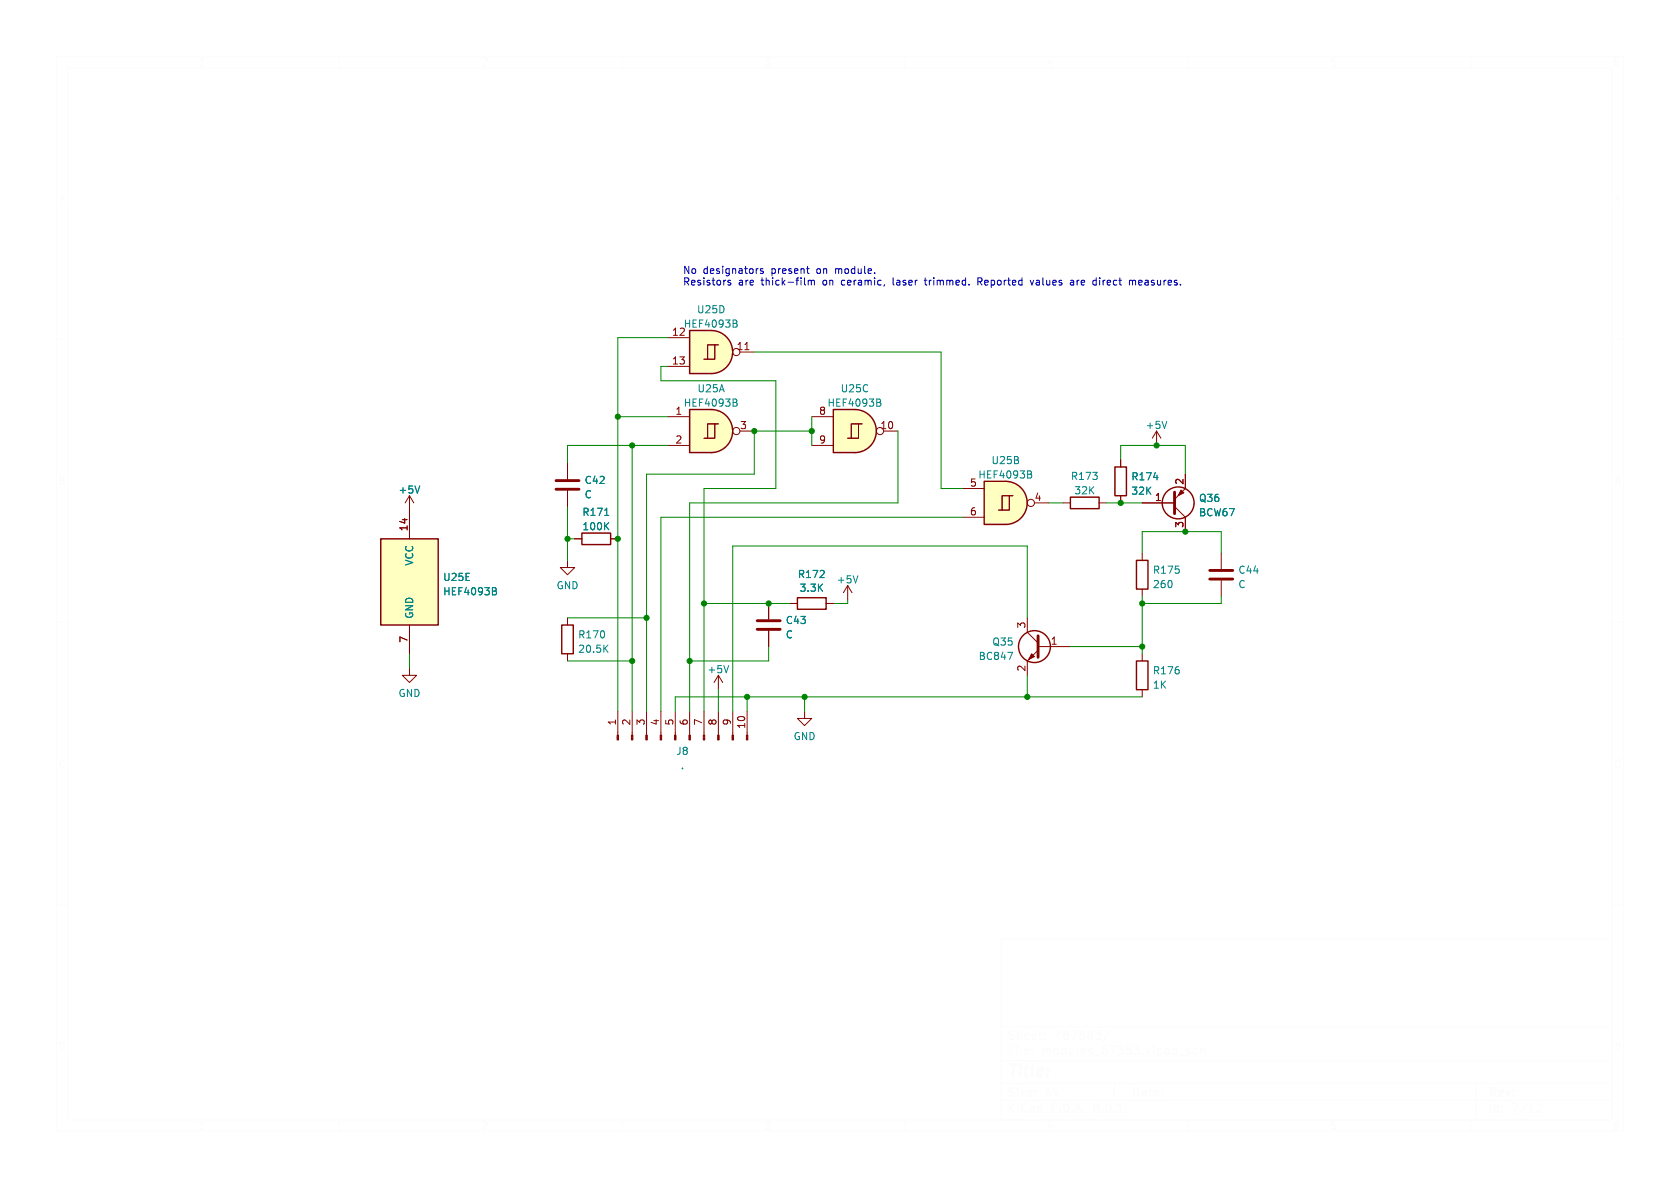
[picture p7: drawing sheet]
<svg xmlns="http://www.w3.org/2000/svg" width="297mm" height="210mm" viewBox="0 0 297 210" stroke-linecap="round" stroke-linejoin="round" font-family="sans-serif">
<g fill="none" stroke="#fcfcfc" stroke-width=".18">
<path d="M10 10h277v190h-277zM12 12h273v186h-273zM35.3 11.6h.8M35.3 10.7l.4-.4v1.3M60 10v2M85.3 10.4l.5-.1 .3 .4-.8 .9h.8M110 10v2M135.3 10.3h.8l-.4 .5 .3 .1v.6l-.2 .1-.5-.1M160 10v2M185.7 10.2l-.4 1h.9M186 10.7v.9M210 10v2"/>
<path d="M236 10.3h-.6l-.1 .6 .2-.1 .5 .1 .1 .1-.1 .5-.2 .1-.5-.1M260 10v2M286 10.3l-.4 .1a.88 .88 0 0 0 0 1.2l.4-.1 .1-.5-.3-.2-.3 .1-.2 .1M10.6 35.6l.4-1.3 .4 1.3M10.7 35.2h.6M285.6 35.6l.4-1.3 .4 1.3M285.7 35.2h.6M10 60h2M285 60h2M10.7 84.3h.4l.2 .2-.2 .4 .2 .1 .1 .3-.2 .3h-.5zM10.7 84.9h.4M285.7 84.3h.4l.2 .2-.2 .4 .2 .1 .1 .3-.2 .3h-.5z"/>
<path d="M285.7 84.9h.4M10 110h2M285 110h2M11.4 134.4a.62 .62 0 0 0-.9 .5 .62 .62 0 0 0 .7 .7l.2-.1M286.4 134.4a.62 .62 0 0 0-.9 .5 .62 .62 0 0 0 .7 .7l.2-.1M10 160h2M285 160h2M177 166h108v32h-108zM10.7 184.3a.66 .66 0 0 1 .7 .6 .66 .66 0 0 1-.7 .7zM35.3 198.7l.4-.4v1.3M35.3 199.6h.8M60 198v2"/>
<path d="M85.3 198.4l.5-.1 .3 .4-.8 .9h.8M110 198v2M135.3 198.3h.8l-.4 .5 .3 .1v.6l-.2 .1-.5-.1M160 198v2M177 194.5h108M177 191.5h108M177 187.5h108M177 181.5h108M178.5 195.1v1.5M178.5 185.6h.5M178.7 195.7l.6 .9M179.2 184.9h-.7v1.5"/>
<path d="M179.2 192.4l-.5-.1-.2 .1v.5l.6 .3 .1 .3-.2 .3-.6-.1M179.2 182.3l-.5-.1-.2 .1v.5l.6 .3 .1 .3-.2 .3-.6-.1M179.3 195.1l-.8 .9M179.7 184.9v.1M179.7 185.4v1M179.9 182.2v1.5M179.9 192.3v.1M179.9 192.8v1M179.9 182.8l.2-.1 .4 .1v.9M180 195.1v.1M180 195.6v1M180.5 192.8h.7l-.7 1h.7"/>
<path d="M180.5 184.9v1.3l.2 .2M181.2 185.9l.7-.1-.1-.3-.4-.1-.2 .2v.7h.6M181.2 183.2l.7-.1-.1-.3-.4-.1-.2 .2v.7h.6M181.5 195.2a.6 .6 0 0 0-.7 0 .6 .6 0 0 0-.2 .8 .56 .56 0 0 0 .3 .5 .56 .56 0 0 0 .6 0M181.7 193.3l.8-.1-.1-.3-.4-.1-.3 .2 .1 .7h.6M182.2 195.7h.5l.1 .9M182.5 183.2l.7-.1-.1-.3-.4-.1-.2 .2v.7h.6M182.5 186.3v.1M182.5 185.5v.1M182.8 196h-.5a.29 .29 0 0 0-.2 .3 .29 .29 0 0 0 .2 .3l.5-.1M183.1 193.7v.1M183.1 192.9v.1"/>
<path d="M183.6 182.7h.6M183.8 182.2v1.3l.4 .2M184.2 195.7l-.5-.1-.2 .3v.4l.1 .2h.6M184.2 195.1v1.5M184.4 185.5l.4-.1 .2 .2M184.4 185.4v1M184.7 183.6v.1M184.7 182.8v.1M184.7 193.8l.5-1.5 .5 1.5M184.9 193.4h.7M185 185.6l.2-.2 .4 .1 .1 .9M185 185.6v.8"/>
<path d="M185.7 198.2l-.4 1h.9M186 198.7v.9M186 195.8h.5M186.4 185.5l.2-.1 .4 .1 .1 .6-.1 .2-.4 .1-.2-.1zM186.5 192.2l-.3 1.1h.9M186.7 195.1h-.7v1.5h.7M186.9 192.8v1M187.4 196.5v.1M187.6 182.1l-1.3 2M188.1 195.1a.76 .76 0 0 1 .9 .7 .76 .76 0 0 1-.9 .8zM188.4 185.5l-.4-.1-.3 .3v.4l.1 .2h.6M188.4 184.9v1.5"/>
<path d="M188.7 182.2a.59 .59 0 0 0-.7 .6v.6l.2 .2 .4 .1 .2-.1 .1-.5-.2-.3h-.4l-.3 .3M189.1 185.4l.1 .9 .3 .1 .2-.1M189.4 182.2h1l-.7 1.5M189.6 196.5v.1M189.7 185.4v1M190.1 196.6l.5-1.5 .5 1.5M190.2 196.2h.8M190.5 184.9v1.3l.2 .2M191.2 185.9l.7-.1-.1-.3-.4-.1-.2 .2v.7h.6M191.6 182.2a.59 .59 0 0 0-.7 .6v.6l.1 .2 .5 .1 .2-.1v-.5l-.1-.3h-.4l-.3 .3M191.6 196.5v.1M192.6 182.8l-.3 .3 .1 .5 .2 .1 .4-.1 .2-.2-.1-.4-.2-.2"/>
<path d="M192.6 182.8l-.3-.2 .3-.4 .4 .1 .2 .2-.3 .3M192.6 182.8h.3M193 185.5l-.3-.1-.2 .2v.2l.5 .2v.3h-.5M193.4 186.5h1.1M193.7 195.7l-.3 .3v.3l.3 .3 .4-.1 .1-.2v-.4l-.2-.2M193.7 195.7l-.3-.2 .3-.4 .4 .1 .1 .2-.2 .3M193.7 195.7h.3M193.7 182.2h.9l-.5 .6 .4 .1v.7l-.2 .1h-.4l-.2-.1M194.9 196.5v.1M195.5 184.9a.59 .59 0 0 0-.7 .6v.6l.2 .2 .4 .1 .2-.1 .1-.5-.2-.3h-.4l-.3 .3M195.7 195.2l.2-.1a.81 .81 0 0 1 .6 .6 .81 .81 0 0 1-.3 .8l-.2 .1a.81 .81 0 0 1-.3-1.4zM196.2 184.9h1l-.7 1.5"/>
<path d="M196.3 182.1l-1.3 2M197 191.5v3M197 196.5v.1M197.6 184.9h.9l-.5 .6 .5 .1v.7l-.3 .1h-.4l-.2-.1M197.7 196.6h.8M197.7 195.5l.4-.4v1.5M199.4 185.5l-.3 .3 .1 .5 .2 .1 .4-.1 .2-.2-.1-.4-.2-.2M199.4 185.5l-.3-.2 .3-.4 .4 .1 .2 .2-.3 .3M199.4 185.5h.3M200.5 192.3a.76 .76 0 0 1 .8 .7 .76 .76 0 0 1-.8 .8zM200.5 184.9h.9l-.5 .6 .4 .1v.7l-.2 .1h-.4l-.2-.1M202 192.9h.5l.1 .9"/>
<path d="M202 186.3v.1M202.6 193.2h-.5a.29 .29 0 0 0-.2 .3 .29 .29 0 0 0 .2 .3l.5-.1M202.7 184.9v1.5M202.9 185.8l.4 .6M203.1 192.8h.6M203.3 192.3v1.3l.4 .2M203.3 185.4l-.6 .6M204 184.9v.1M204 185.4v1M204.1 193.3l.7-.1-.1-.3-.4-.1-.2 .2 .1 .7h.5M205.3 185.5l-.4-.1-.3 .3v.4l.1 .2h.6M205.5 193.7v.1"/>
<path d="M205.5 192.9v.1M206 185.5h.5l.1 .9M206.6 185.8h-.5a.29 .29 0 0 0-.2 .3 .29 .29 0 0 0 .2 .3l.5-.1M208 185.5l-.5-.1-.3 .3v.4l.2 .2h.6M208 184.9v1.5M208.3 186.5h1.2M210 198v2M210.3 185.5l-.3-.1-.3 .2 .1 .2 .5 .2v.3h-.6M211.7 185.5l-.5-.1-.2 .3v.4l.1 .2h.6M212.3 185.5l.2-.1 .4 .1 .1 .9M212.3 184.9v1.5M236 198.3h-.6l-.1 .6 .2-.1 .5 .1 .1 .1-.1 .5-.2 .1-.5-.1"/>
<path d="M260 198v2M261 191.5v6.5M263.5 195.1v1.5M264.8 195.7l-.4-.1-.3 .3v.4l.1 .2h.6M264.8 195.1v1.5M265.5 196.5v.1M265.5 195.7v.1M267.2 195.1h1l-.6 1.5M269.9 195l-1.3 2M270.3 196.6h.9M270.3 195.5l.4-.4v1.5M271.7 195.2l.6-.1 .2 .1 .1 .3-.9 1.1h.9"/>
<path d="M285.7 184.3a.66 .66 0 0 1 .7 .6 .66 .66 0 0 1-.7 .7zM286 198.3l-.4 .1a.88 .88 0 0 0 0 1.2l.4-.1 .1-.5-.3-.2-.3 .1-.2 .1"/>
</g>
<path d="M263.6 193.1l.7-.1 .1-.2-.1-.4-.2-.1h-.5v1.5M263.9 193.1l.5 .7M265 193.3l.7-.2-.1-.2-.4-.1-.2 .2 .1 .7h.5M266.2 192.8l.4 1 .3-1M267.5 193.6v.2M267.5 192.9v.1" fill="none" stroke="#fcfcfc" stroke-width=".3"/>
<g fill="none" stroke="#fcfcfc" stroke-width=".4">
<path d="M178.7 188.2h1.1M179.3 188.2l-.3 2M180.4 188.9l-.1 1.3M180.5 188.2v.2M180.5 188.2l-.1 .1 .1 .1M180.5 188.2l.1 .1-.1 .1M181.1 188.9h.7M181.5 188.2l-.3 1.7 .1 .2 .4 .1M182.6 188.2l-.2 1.7 .2 .3M183.4 189.5l1-.1-.1-.4-.2-.1-.5 .1-.3 .9 .3 .3 .6-.1M185.1 190l.1 .1-.1 .1M185.1 190l-.1 .1 .1 .1"/>
<path d="M185.1 190v.2M185.3 189l-.1 .2M185.3 189v.1l-.1 .1M185.3 189l-.1 .1v.1"/>
</g>
<path d="M200.9 99.1h2v5h-2z" fill="none" stroke="#840000" stroke-width=".25"/>
<path d="M201.9 97.8v1.3M201.9 104.1v1.3" fill="none" stroke="#840000" stroke-width=".18"/>
<path d="M125.7 58.4a3.8 3.8 0 0 1 3.8 3.8 3.8 3.8 0 0 1-3.8 3.8z" fill="#ffffc2" stroke="#ffffc2" stroke-width=".18"/>
<path d="M121.9 58.4h3.8v7.6h-3.8z" fill="#ffffc2"/>
<g fill="none" stroke="#840000" stroke-width=".18">
<path d="M118.1 59.7h3.8M118.1 64.8h3.8M126.4 61h-1.3v2.5M127 61h-.6v2.5h-1.9M130.8 62.2h2.5M131.7 61.8h.7"/>
<circle cx="130.2" cy="62.2" r=".63"/>
</g>
<path d="M121.9 58.4h3.8a3.8 3.8 0 0 1 3.8 3.8 3.8 3.8 0 0 1-3.8 3.8h-3.8z" fill="none" stroke="#840000" stroke-width=".25"/>
<path d="M129.6 56.6l.6 .1 .1 .2-.3 .3M129.6 57.2h.4M130 57.2l.3 .2v.3l-.7 .1" fill="none" stroke="#008484" stroke-width=".18"/>
<path d="M67.3 95.3h10.2v15.2h-10.2z" fill="#ffffc2"/>
<path d="M67.3 95.3h10.2v15.2h-10.2zM102.9 94.2h5v2.1h-5zM99.3 110.5h2v5.1h-2zM200.9 116.8h2v5.1h-2z" fill="none" stroke="#840000" stroke-width=".25"/>
<g fill="none" stroke="#840000" stroke-width=".18">
<path d="M72.4 87.6v7.7M72.4 87.6l-.8 1.3M72.4 87.6l.8 1.3M100.3 99.1v1.2h1.3l-1.3 1.3-1.2-1.3h1.2M100.3 81.9v2.8M100.3 86.7v2.8M101.6 95.3h1.3M107.9 95.3h1.3M215.9 97.8v2.8M72.4 118.1v1.3h1.3l-1.3 1.3-1.3-1.3h1.3M72.4 110.5v5.1M100.3 109.2v1.3"/>
<path d="M100.3 115.6v1.2M201.9 115.6v1.2M215.9 102.6v2.8M201.9 121.9v1.3"/>
</g>
<path d="M74.2 85.9l-.4 1.3M106.9 91.1h.7M107.1 92.9l.5 .8M107.6 92.4l-.7 .7M87.1 103.9l.6 .1v.2l-.2 .3M87.1 104.5h.4M87.5 104.5l.3 .2-.1 .3-.6 .2M106.9 114.6l.6 .7M107.5 114l-.7 .8" fill="none" stroke="#008484" stroke-width=".18"/>
<path d="M98.3 86.5h4.1M98.3 85h4.1M213.9 102.4h4M213.9 100.8h4" fill="none" stroke="#840000" stroke-width=".51"/>
<path d="M151.1 72.4a3.8 3.8 0 0 1 3.8 3.8 3.8 3.8 0 0 1-3.8 3.8z" fill="#ffffc2" stroke="#ffffc2" stroke-width=".18"/>
<path d="M147.3 72.4h3.8v7.6h-3.8z" fill="#ffffc2"/>
<g fill="none" stroke="#840000" stroke-width=".18">
<path d="M143.5 73.7h3.8M143.5 78.7h3.8M151.8 74.9h-1.3v2.6M152.4 74.9h-.6v2.6h-1.9M156.2 76.2h2.5M204.5 76.2l-.8 1.3M204.5 76.2v2.5M204.5 76.2l.7 1.3M188 88.9h1.2M194.3 88.9h1.3M198.1 81.3v1.3M198.1 87.6v1.3"/>
<path d="M201.9 88.9h5.7M207.6 89.5l1.9 1.9v2.6M209.5 83.8v2.6l-1.9 1.9M127 119.4v2.5M127 119.4l-.8 1.3M127 119.4l.8 1.3M135.9 106.7v2.8M135.9 111.5v2.8M139.7 106.7h1.3M146 106.7h1.3M149.9 103.5l-.8 1.3M149.9 103.5v2.5"/>
<path d="M149.9 103.5l.7 1.3M181.6 109.2v2.6l1.9 1.9M183.5 114.9l-1.9 1.9v2.6M183.5 114.3h5.7M109.2 125.7v4.2M111.8 125.7v4.2M114.3 125.7v4.2M116.8 125.7v4.2M119.4 125.7v4.2M121.9 125.7v4.2M124.5 125.7v4.2M127 125.7v4.2"/>
<path d="M129.5 125.7v4.2M132.1 125.7v4.2M142.2 125.7v1.3h1.3l-1.3 1.3-1.2-1.3h1.2"/>
<circle cx="155.6" cy="76.2" r=".63"/>
</g>
<g fill="none" stroke="#840000" stroke-width=".25">
<path d="M147.3 72.4h3.8a3.8 3.8 0 0 1 3.8 3.8 3.8 3.8 0 0 1-3.8 3.8h-3.8zM189.2 87.9h5.1v2h-5.1zM197.1 82.6h2v5h-2zM141 105.7h5v2h-5z"/>
<circle cx="208.3" cy="88.9" r="2.82"/>
<circle cx="182.9" cy="114.3" r="2.82"/>
</g>
<path d="M155 70.5l.6 .2 .1 .2-.3 .2M155 71.1h.4M155.4 71.1l.3 .3v.3l-.7 .1M206.3 74.5l-.4 1.2M203.9 84.4h.8M128.8 117.7l-.4 1.2M151.7 101.8l-.4 1.2M178.2 115.3h.8l-.5 1.3" fill="none" stroke="#008484" stroke-width=".18"/>
<path d="M207.6 87v3.8M133.9 111.3h4M133.9 109.7h4M183.5 112.4v3.8" fill="none" stroke="#840000" stroke-width=".51"/>
<g fill="#840000" stroke="#840000" stroke-width=".18">
<path d="M208.8 86.6l.5 .5-1 .5z"/>
<path d="M182.4 115.6l.5 .5-1 .5z"/>
<path d="M132 129.9h.2v.9h-.2z"/>
<path d="M129.4 129.9h.3v.9h-.3z"/>
<path d="M126.9 129.9h.2v.9h-.2z"/>
<path d="M124.3 129.9h.3v.9h-.3z"/>
<path d="M121.8 129.9h.2v.9h-.2z"/>
<path d="M119.3 129.9h.2v.9h-.2z"/>
<path d="M116.7 129.9h.3v.9h-.3z"/>
<path d="M114.2 129.9h.2v.9h-.2z"/>
<path d="M111.6 129.9h.3v.9h-.3z"/>
<path d="M109.1 129.9h.2v.9h-.2z"/>
</g>
<path d="M177.8 85.1a3.8 3.8 0 0 1 3.8 3.8 3.8 3.8 0 0 1-3.8 3.8z" fill="#ffffc2" stroke="#ffffc2" stroke-width=".18"/>
<path d="M174 85.1h3.8v7.6h-3.8z" fill="#ffffc2"/>
<g fill="none" stroke="#840000" stroke-width=".18">
<path d="M170.2 86.4h3.8M170.2 91.4h3.8M178.4 87.6h-1.2v2.6M179.1 87.6h-.7v2.6h-1.9M182.9 88.9h2.5"/>
<circle cx="182.2" cy="88.9" r=".63"/>
</g>
<path d="M174 85.1h3.8a3.8 3.8 0 0 1 3.8 3.8 3.8 3.8 0 0 1-3.8 3.8h-3.8z" fill="none" stroke="#840000" stroke-width=".25"/>
<path d="M181.7 83.2l.6 .2v.2l-.2 .2M181.7 83.8h.4M182.1 83.8l.3 .3-.1 .3-.6 .1" fill="none" stroke="#008484" stroke-width=".18"/>
<path d="M125.7 72.4a3.8 3.8 0 0 1 3.8 3.8 3.8 3.8 0 0 1-3.8 3.8z" fill="#ffffc2" stroke="#ffffc2" stroke-width=".18"/>
<path d="M121.9 72.4h3.8v7.6h-3.8z" fill="#ffffc2"/>
<g fill="none" stroke="#840000" stroke-width=".18">
<path d="M118.1 73.7h3.8M118.1 78.7h3.8M126.4 74.9h-1.3v2.6M127 74.9h-.6v2.6h-1.9M130.8 76.2h2.5M72.4 90.2v5.1M100.3 81.9v2.8M100.3 86.7v2.8M101.6 95.3h1.3M107.9 95.3h1.3M198.1 81.3v1.3M198.1 87.6v1.3"/>
<path d="M201.9 88.9h5.7M209.5 83.8v2.6M209.5 91.4v2.6M72.4 110.5v5.1M135.9 106.7v2.8M135.9 111.5v2.8M139.7 106.7h1.3M146 106.7h1.3"/>
<circle cx="130.2" cy="76.2" r=".63"/>
</g>
<path d="M121.9 72.4h3.8a3.8 3.8 0 0 1 3.8 3.8 3.8 3.8 0 0 1-3.8 3.8h-3.8z" fill="none" stroke="#840000" stroke-width=".25"/>
<path d="M129.6 70.5l.6 .2 .1 .2-.3 .2M129.6 71.1h.4M130 71.1l.3 .3v.3l-.7 .1M74.2 85.9l-.4 1.3M106.9 91.1h.7M107.1 92.9l.5 .8M107.6 92.4l-.7 .7M203.9 84.4h.8M87.1 103.9l.6 .1v.2l-.2 .3M87.1 104.5h.4M87.5 104.5l.3 .2-.1 .3-.6 .2" fill="none" stroke="#008484" stroke-width=".18"/>
<g fill="none" stroke="#0000c2" stroke-width=".18">
<path d="M129.2 49.6l-.3-.1-.2 .2v.2l.5 .1v.3h-.5M133.9 47.5h.2M134.9 47.6l-.3-.1-.2 .2 .1 .2 .4 .1v.3h-.5M142.2 49.1v1.1l.2 .2M142.6 47.5h.5M142.9 49.7l.3-.2 .2 .2M142.9 49.5v.9M142.9 48.3h.2M143.4 49.7l.2-.2 .3 .1 .1 .8M143.4 49.7v.7M156.4 50.3l-.1 .2M157.9 49.1v1.1l.2 .2"/>
<path d="M163.4 49.5h.5M163.6 49.1v1.1l.3 .2M173.2 49.8l.4 .6M173.5 49.2l-.6-.1v1.3M173.5 49.7l-.6 .1M182.1 49.5l.3 .9 .3-.9M189.3 49.6h.5v.8M189.8 49.8l-.4 .1-.2 .2 .2 .3 .4-.1M193.7 49.5l.1 .1M193.8 49.1v1.3M193.8 50.3l-.1 .1M199.7 49.6l.3-.1 .2 .2"/>
<path d="M200.2 49.7l.2-.2 .3 .1 .1 .8M200.2 49.7v.7"/>
</g>
<g fill="none" stroke="#008400" stroke-width=".18">
<path d="M118.1 59.7h-8.9v66M109.2 73.7h8.9M111.8 78.7v47M118.1 78.7h-17.8v3.2M118.1 64.8h-1.3v2.5h20.4v19.1h-12.7v39.3M133.3 62.2h33.1v24.2h3.8M143.5 76.2h-10.2v7.6h-19v41.9M143.5 73.7v5M158.7 76.2v12.7h-36.8v36.8M100.3 95.3h1.3M100.3 89.5v9.6M170.2 91.4h-53.4v34.3"/>
<path d="M185.4 88.9h2.6M195.6 88.9h6.3M198.1 81.3v-2.6h11.4v5.1M201.9 97.8v-3.8h14v3.8M72.4 115.6v2.5M100.3 116.8h11.5M100.3 109.2h14M124.5 106.7h15.2M135.9 114.3v2.5h-14M149.9 106v.7h-2.6M181.6 109.2v-12.7h-52.1v29.2M181.6 119.4v3.8"/>
<path d="M189.2 114.3h12.7M201.9 105.4v10.2M215.9 105.4v1.3h-14M127 121.9v3.8M132.1 123.2v2.5M142.2 123.2v2.5M201.9 123.2h-82.5v2.5"/>
</g>
<g fill="#008400" stroke="#008400" stroke-width=".18">
<circle cx="143.5" cy="76.2" r=".46"/>
<circle cx="133.3" cy="76.2" r=".46"/>
<circle cx="109.2" cy="73.7" r=".46"/>
<circle cx="111.8" cy="78.7" r=".46"/>
<circle cx="114.3" cy="109.2" r=".46"/>
<circle cx="124.5" cy="106.7" r=".46"/>
<circle cx="109.2" cy="95.3" r=".46"/>
<circle cx="100.3" cy="95.3" r=".46"/>
<circle cx="201.9" cy="114.3" r=".46"/>
<circle cx="201.9" cy="106.7" r=".46"/>
<circle cx="209.5" cy="94" r=".46"/>
<circle cx="198.1" cy="88.9" r=".46"/>
<circle cx="204.5" cy="78.7" r=".46"/>
<circle cx="181.6" cy="123.2" r=".46"/>
<circle cx="132.1" cy="123.2" r=".46"/>
<circle cx="111.8" cy="116.8" r=".46"/>
<circle cx="121.9" cy="116.8" r=".46"/>
<circle cx="135.9" cy="106.7" r=".46"/>
<circle cx="142.2" cy="123.2" r=".46"/>
</g>
<g font-size="1.8" fill="#0000c2">
<text x="120.6" y="48.5">No</text>
<text x="120.6" y="50.6">Resistors</text>
<text x="124.3" y="48.5">designators</text>
<text x="130.5" y="50.6">are</text>
<text x="134.7" y="50.6">thick-film</text>
<text x="136.5" y="48.5">present</text>
<text x="144.7" y="48.5">on</text>
<text x="145.8" y="50.6">on</text>
<text x="148.1" y="48.5">module.</text>
<text x="149.2" y="50.6">ceramic,</text>
<text x="158.5" y="50.6">laser</text>
<text x="164.4" y="50.6">trimmed.</text>
<text x="173.9" y="50.6">Reported</text>
<text x="183.5" y="50.6">values</text>
<text x="190.7" y="50.6">are</text>
<text x="194.9" y="50.6">direct</text>
<text x="201.5" y="50.6">measures.</text>
</g>
<g font-size="1.8" fill="#840000">
<text x="118.7" y="59.4">12</text>
<text x="118.7" y="64.5">13</text>
<text x="130.1" y="62">11</text>
<text x="119.3" y="73.4">1</text>
<text x="130.7" y="75.9">3</text>
<text x="144.7" y="73.4">8</text>
<text x="155.5" y="75.9">10</text>
<text x="119.3" y="78.5">2</text>
<text x="144.7" y="78.5">9</text>
<text x="171.4" y="86.1">5</text>
<text x="182.8" y="88.6">4</text>
<text x="204.1" y="88.6">1</text>
<text x="209.3" y="85.8" transform="rotate(-90 209.3 85.8)">2</text>
<text x="72.1" y="94" transform="rotate(-90 72.1 94)">14</text>
<text x="171.4" y="91.2">6</text>
<text x="209.3" y="93.4" transform="rotate(-90 209.3 93.4)">3</text>
<text x="72.1" y="113.7" transform="rotate(-90 72.1 113.7)">7</text>
<text x="181.4" y="111.2" transform="rotate(-90 181.4 111.2)">3</text>
<text x="181.4" y="118.8" transform="rotate(-90 181.4 118.8)">2</text>
<text x="185.7" y="114">1</text>
<text x="109" y="128.3" transform="rotate(-90 109 128.3)">1</text>
<text x="111.5" y="128.3" transform="rotate(-90 111.5 128.3)">2</text>
<text x="114" y="128.3" transform="rotate(-90 114 128.3)">3</text>
<text x="116.6" y="128.3" transform="rotate(-90 116.6 128.3)">4</text>
<text x="119.1" y="128.3" transform="rotate(-90 119.1 128.3)">5</text>
<text x="121.7" y="128.3" transform="rotate(-90 121.7 128.3)">6</text>
<text x="124.2" y="128.3" transform="rotate(-90 124.2 128.3)">7</text>
<text x="126.7" y="128.3" transform="rotate(-90 126.7 128.3)">8</text>
<text x="129.3" y="128.3" transform="rotate(-90 129.3 128.3)">9</text>
<text x="131.8" y="128.9" transform="rotate(-90 131.8 128.9)">10</text>
</g>
<g font-size="1.8" fill="#008484">
<text x="120.8" y="58.1">HEF4093B</text>
<text x="123.1" y="55.6">U25D</text>
<text x="123.2" y="69.6">U25A</text>
<text x="148.5" y="69.6">U25C</text>
<text x="120.8" y="72.1">HEF4093B</text>
<text x="146.2" y="72.1">HEF4093B</text>
<text x="202.4" y="76">+5V</text>
<text x="175.2" y="82.3">U25B</text>
<text x="70.4" y="87.5">+5V</text>
<text x="103.3" y="85.8">C42</text>
<text x="103.3" y="88.3">C</text>
<text x="172.9" y="84.8">HEF4093B</text>
<text x="189.2" y="85">R173</text>
<text x="189.8" y="87.6">32K</text>
<text x="199.9" y="85.1">R174</text>
<text x="199.9" y="87.7">32K</text>
<text x="211.9" y="88.9">Q36</text>
<text x="102.9" y="91.4">R171</text>
<text x="102.9" y="93.9">100K</text>
<text x="211.9" y="91.5">BCW67</text>
<text x="73.3" y="100.1" transform="rotate(-90 73.3 100.1)">VCC</text>
<text x="203.7" y="101.6">R175</text>
<text x="218.8" y="101.6">C44</text>
<text x="78.2" y="102.9">U25E</text>
<text x="78.2" y="105.4">HEF4093B</text>
<text x="98.3" y="104.4">GND</text>
<text x="141" y="102.4">R172</text>
<text x="141.3" y="104.8">3.3K</text>
<text x="147.8" y="103.3">+5V</text>
<text x="203.7" y="104.2">260</text>
<text x="218.8" y="104.2">C</text>
<text x="73.3" y="109.5" transform="rotate(-90 73.3 109.5)">GND</text>
<text x="102.1" y="113.1">R170</text>
<text x="138.8" y="110.5">C43</text>
<text x="138.8" y="113.1">C</text>
<text x="102.1" y="115.6">20.5K</text>
<text x="125" y="119.2">+5V</text>
<text x="172.9" y="116.9">BC847</text>
<text x="175.3" y="114.3">Q35</text>
<text x="203.7" y="119.4">R176</text>
<text x="70.4" y="123.4">GND</text>
<text x="203.7" y="121.9">1K</text>
<text x="140.2" y="131">GND</text>
<text x="119.5" y="133.7">J8</text>
<text x="120.2" y="136.2">.</text>
</g>
</svg>
